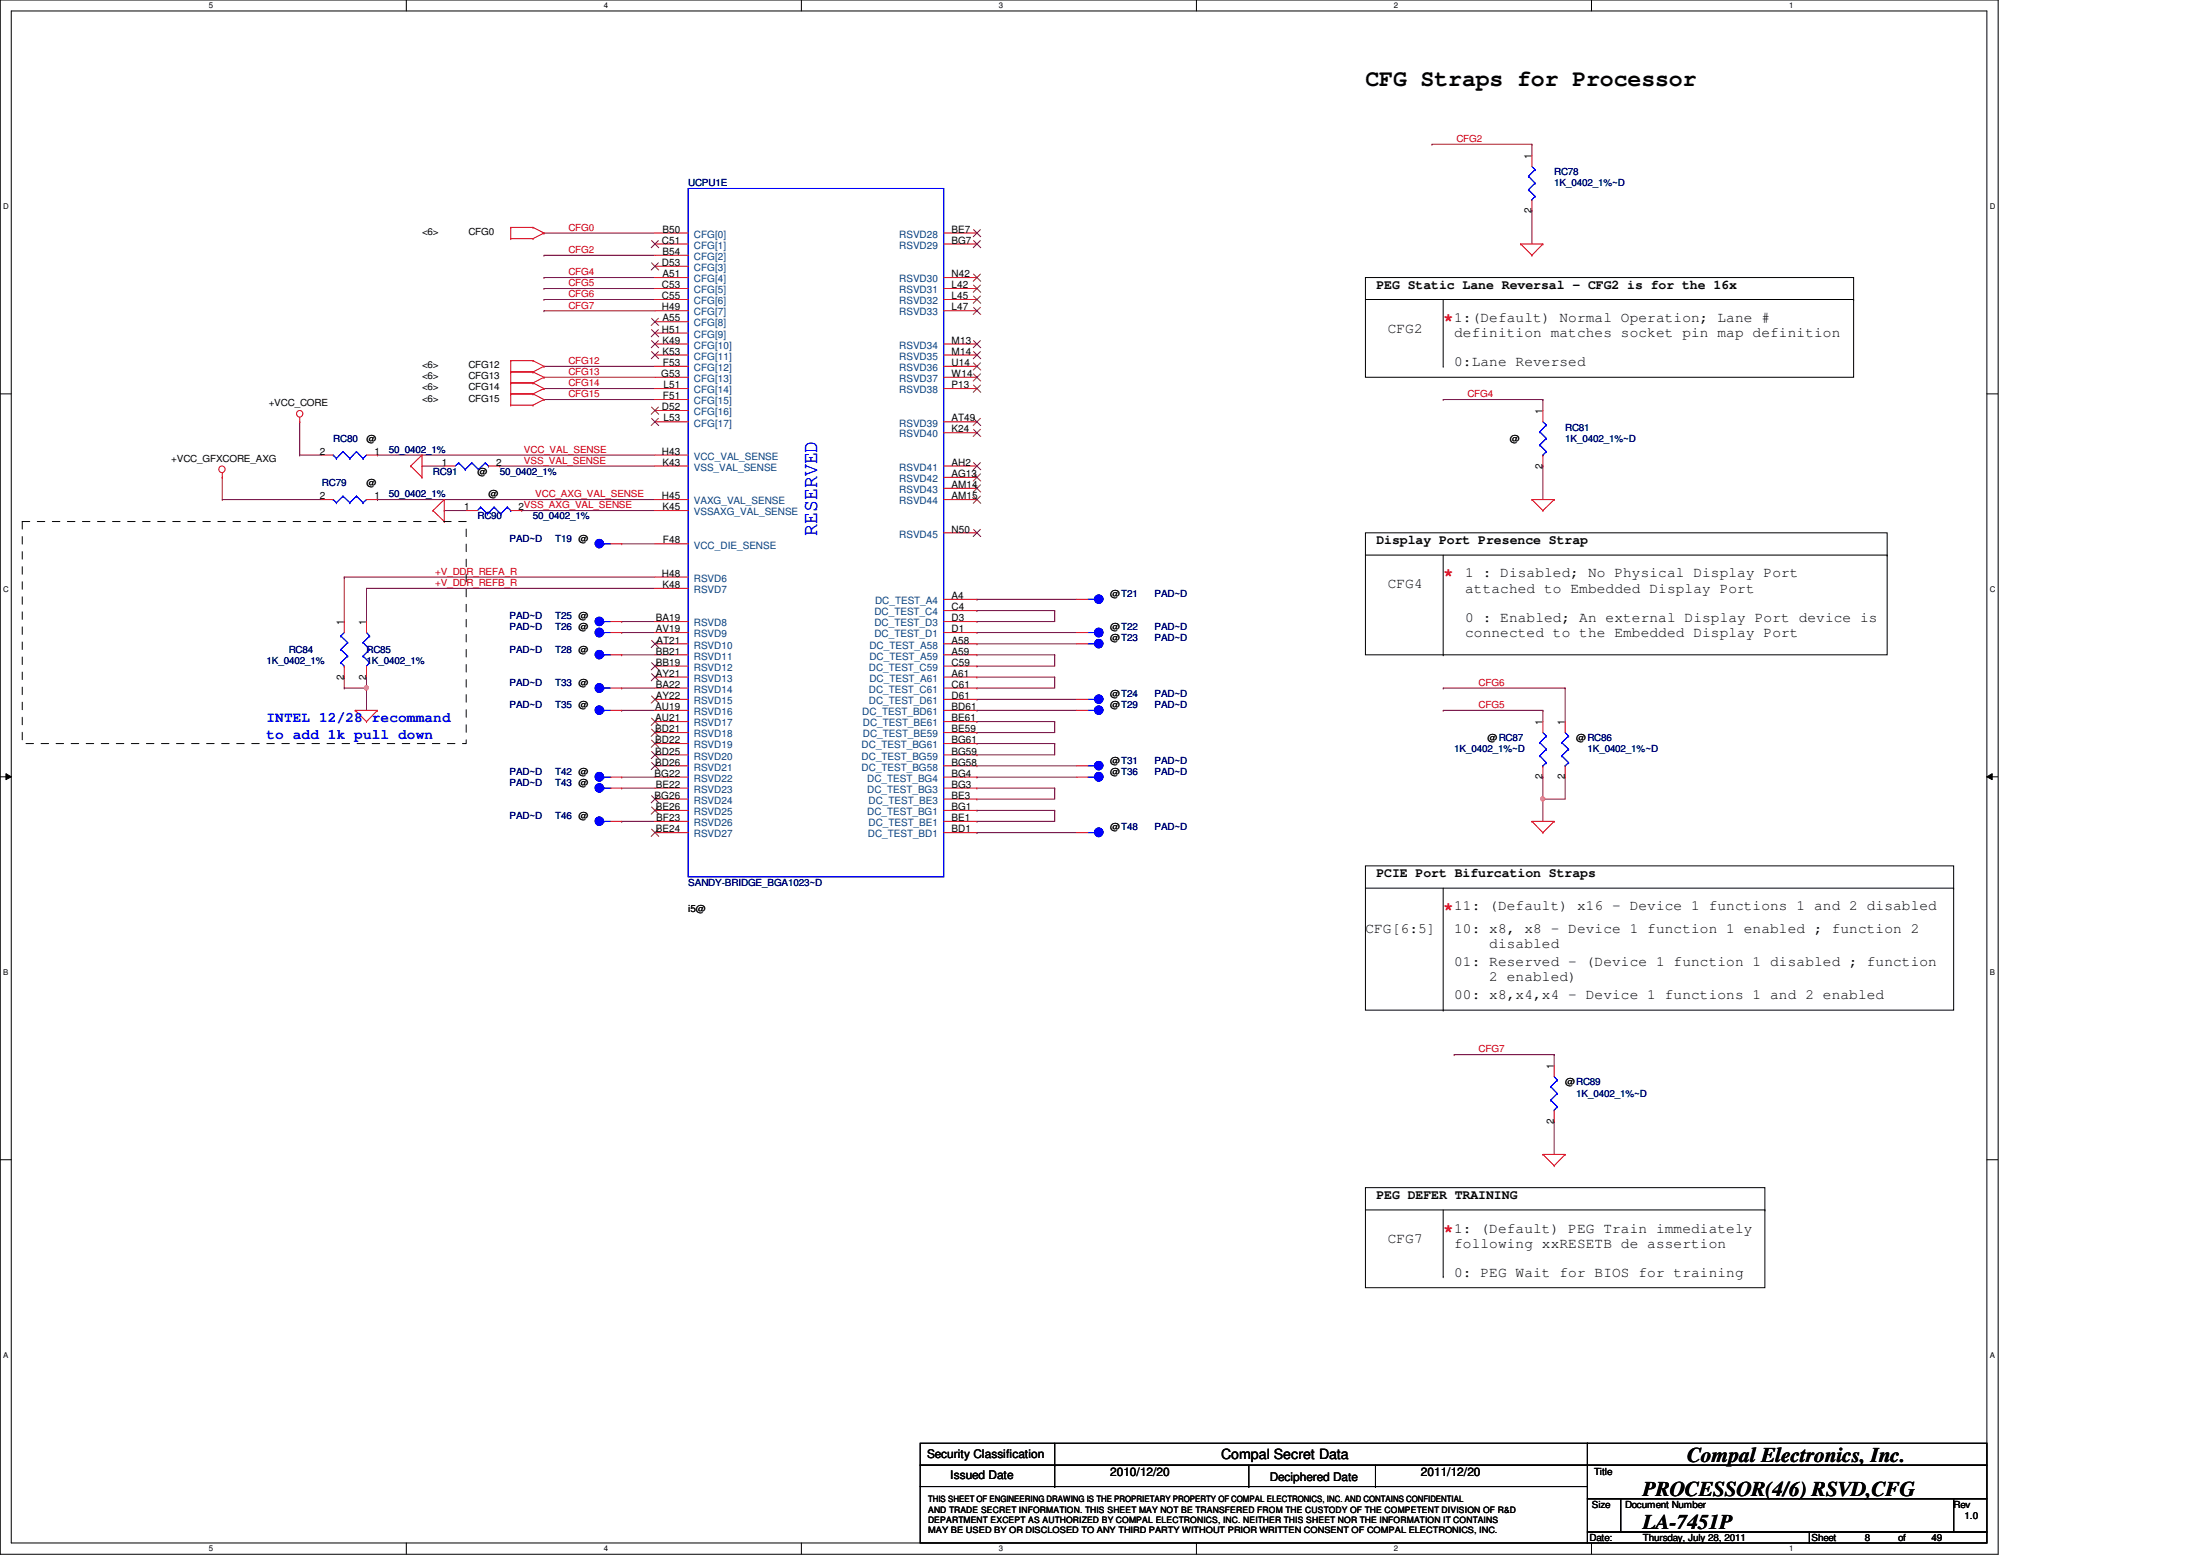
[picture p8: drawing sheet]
<svg xmlns="http://www.w3.org/2000/svg" width="297mm" height="210mm" viewBox="0 0 297 210" stroke-linecap="round" stroke-linejoin="round" font-family="sans-serif">
<path d="M0 0h269.8v209.8h-269.8zM1.5 1.5h266.8v206.8h-266.8z" fill="none" stroke="#000" stroke-width=".14"/>
<g fill="#fff">
<path d="M28.2 .2h.6v1.2h-.6z"/>
<path d="M28.2 208.4h.6v1.2h-.6z"/>
</g>
<path d="M54.9 0v1.5M54.9 208.3v1.5" fill="none" stroke="#000" stroke-width=".14"/>
<g fill="#fff">
<path d="M81.5 .2h.6v1.2h-.6z"/>
<path d="M81.5 208.4h.6v1.2h-.6z"/>
</g>
<path d="M108.2 0v1.5M108.2 208.3v1.5" fill="none" stroke="#000" stroke-width=".14"/>
<g fill="#fff">
<path d="M134.9 .2h.6v1.2h-.6z"/>
<path d="M134.9 208.4h.6v1.2h-.6z"/>
</g>
<path d="M161.5 0v1.5M161.5 208.3v1.5" fill="none" stroke="#000" stroke-width=".14"/>
<g fill="#fff">
<path d="M188.2 .2h.6v1.2h-.6z"/>
<path d="M188.2 208.4h.6v1.2h-.6z"/>
</g>
<path d="M214.9 0v1.5M214.9 208.3v1.5" fill="none" stroke="#000" stroke-width=".14"/>
<g fill="#fff">
<path d="M241.6 .2h.5v1.2h-.5z"/>
<path d="M241.6 208.4h.5v1.2h-.5z"/>
<path d="M.4 27.3h.8v1.2h-.8z"/>
<path d="M268.6 27.3h.8v1.2h-.8z"/>
<path d="M.4 79h.8v1.2h-.8z"/>
<path d="M268.6 79h.8v1.2h-.8z"/>
</g>
<path d="M0 53.2h1.5M268.3 53.2h1.4" fill="none" stroke="#000" stroke-width=".14"/>
<g fill="#fff">
<path d="M.4 130.7h.7v1.2h-.7z"/>
<path d="M268.6 130.7h.8v1.2h-.8z"/>
</g>
<path d="M0 104.9h1.5M.8 104.4l.7 .5-.7 .3zM268.3 104.9l.7-.5v.8zM268.3 104.9h1.4" fill="none" stroke="#000" stroke-width=".14"/>
<path d="M.8 104.4l.7 .5-.7 .3zM268.3 104.9l.7-.5v.8z" fill="#000"/>
<g fill="#fff">
<path d="M.4 182.4h.7v1.2h-.7z"/>
<path d="M268.6 182.4h.8v1.2h-.8z"/>
</g>
<path d="M0 156.5h1.5M268.3 156.5h1.4" fill="none" stroke="#000" stroke-width=".14"/>
<g fill="none" stroke="#800040" stroke-width=".14">
<path d="M194.9 53.9h.1M194.9 53.9h13.4M208.3 53.9h.1M208.3 53.9v1.5M208.3 62.9h.1M208.3 62.9v4.5M46.5 92.9h.1M49.5 91.4h.1M49.5 91.4v1.5h-3M194.9 92.9h.1M194.9 92.9h16.4M211.3 92.9h.1"/>
<path d="M211.3 92.9v4.5M131.9 112.4h.1M131.9 112.4h13.5M208.3 107.9h.1M208.3 107.9v3"/>
</g>
<circle cx="208.3" cy="107.8" r=".29" fill="#f0f"/>
<circle cx="208.3" cy="107.8" r=".29" fill="none" stroke="#f0f" stroke-width=".14"/>
<g fill="none" stroke="#800040" stroke-width=".14">
<path d="M193.3 19.5h.1M193.3 19.5h13.5M206.8 19.5h.1M206.8 19.5v1.5M73.4 34.5h.1M73.4 37.5h.1M73.4 31.5h.1M73.4 38.9h.1M73.4 34.5h15M73.4 37.5h15M73.4 31.5h15M73.4 38.9h15"/>
<path d="M206.8 28.4h.1M206.8 28.4v4.5M40.5 56.9h.1M40.5 56.9v4.5M73.4 53.9h.1M73.4 52.5h.1M73.4 50.9h.1M73.4 49.4h.1M73.4 42h.1M73.4 40.4h.1M73.4 53.9h15M73.4 52.5h15"/>
<path d="M73.4 50.9h15M73.4 49.4h15M73.4 42h15M73.4 40.4h15M30 64.4h.1M30 67.4h.1M30 67.4h13.5M30 64.4v3M40.5 61.4h.1M40.5 61.4h3M46.5 77.9h.1M46.5 77.9v6"/>
<path d="M46.5 77.9h41.9M49.5 79.4h.1M49.5 79.4h38.9M49.5 79.4v4.5M51 61.4h.1M51 67.4h.1M51 61.4h37.4M51 67.4h37.4M57 62.9h.1M57 62.9h3M60 68.9h.1M60 68.9h2.9"/>
<path d="M67.5 62.9h.1M67.5 62.9h20.9M70.4 68.9h.1M70.4 68.9h18M83.9 73.4h.1M83.9 73.4h4.5M46.5 83.9h.1M49.5 92.9h.1M49.5 92.9v3M83.9 85.4h.1M83.9 95.9h.1M83.9 83.9h.1"/>
<path d="M83.9 92.9h.1M83.9 88.4h.1M83.9 95.9h4.5M83.9 85.4h4.5M83.9 83.9h4.5M83.9 92.9h4.5M83.9 88.4h4.5M131.9 97.4h.1M131.9 98.9h.1M131.9 95.9h.1M131.9 85.4h.1M131.9 82.4h.1"/>
<path d="M131.9 83.9h.1M131.9 80.9h.1M131.9 88.4h.1M131.9 89.9h.1M131.9 92.9h.1M131.9 91.4h.1M131.9 86.9h.1M131.9 95.9h13.5M131.9 97.4h10.5M131.9 85.4h13.5M131.9 88.4h10.5M131.9 82.4h10.5"/>
<path d="M131.9 80.9h13.5M131.9 91.4h10.5M131.9 86.9h13.5M142.4 97.4h.1M142.4 82.4h.1M142.4 88.4h.1M142.4 91.4h.1M142.4 82.4v1.5h-10.5M142.4 88.4v1.5h-10.5M142.4 91.4v1.5h-10.5M142.4 97.4v1.5h-10.5M194.9 95.9h.1"/>
<path d="M194.9 95.9h13.4M208.3 95.9h.1M208.3 95.9v1.5M83.9 106.4h.1M83.9 104.9h.1M83.9 110.9h.1M83.9 106.4h4.5M83.9 104.9h4.5M83.9 110.9h4.5M131.9 103.4h.1M131.9 100.4h.1M131.9 101.9h.1"/>
<path d="M131.9 103.4h13.5M131.9 100.4h10.5M142.4 100.4h.1M142.4 100.4v1.5h-10.5M208.3 107.9h.1M208.3 104.9h.1M208.3 104.9v3M211.3 104.9h.1M211.3 104.9v3h-3M196.3 142.4h.1M196.3 142.4h13.5M209.8 142.4h.1"/>
<path d="M209.8 151.3h.1M209.8 142.4v1.4M209.8 151.3v4.5"/>
</g>
<circle cx="49.5" cy="92.9" r=".29" fill="#f0f"/>
<circle cx="49.5" cy="92.9" r=".29" fill="none" stroke="#f0f" stroke-width=".14"/>
<g fill="none" stroke="#800040" stroke-width=".14">
<path d="M46.5 91.4h.1M46.5 91.4v1.5M131.9 94.4h.1M131.9 94.4h13.5M131.9 104.9h.1M131.9 107.9h.1M131.9 106.4h.1M131.9 110.9h.1M131.9 109.4h.1M131.9 104.9h13.5M131.9 106.4h10.5M131.9 109.4h10.5"/>
<path d="M142.4 106.4h.1M142.4 109.4h.1M142.4 106.4v1.5h-10.5M142.4 109.4v1.5h-10.5"/>
</g>
<g fill="none" stroke="#f00" stroke-width=".14">
<path d="M69 32.2h.1M69 30.7h.1M69 30.7h3M69 32.2h3M69 30.7v1.5M72 30.7h.1M72 32.2h.1M72 30.7l1.4 .8M73.4 31.5h.1M73.4 31.5l-1.4 .7M205.3 32.9h.1M205.3 32.9h3"/>
<path d="M205.3 32.9l1.5 1.6M206.8 34.5h.1M208.3 32.9h.1M208.3 32.9l-1.5 1.6M40.5 56.9h.1M40.5 56.3v.6M69 51.7h.1M69 50.2h.1M69 48.7h.1M69 54.7h.1M69 53.2h.1M69 48.7v6"/>
<path d="M69 50.2h3M69 51.7h3M69 48.7h3M69 53.2h3M69 54.7h3M72 50.2h.1M72 51.7h.1M72 48.7h.1M72 53.2h.1M72 54.7h.1M72 50.2l1.4 .7M72 48.7l1.4 .7"/>
<path d="M72 53.2l1.4 .7M72 51.7l1.4 .8M73.4 50.9h.1M73.4 49.4h.1M73.4 53.9h.1M73.4 52.5h.1M73.4 50.9l-1.4 .8M73.4 49.4l-1.4 .8M73.4 53.9l-1.4 .8M73.4 52.5l-1.4 .7M30 64.4h.1M30 63.8v.6"/>
<path d="M55.5 62.9h.1M55.5 62.9l1.5 1.5M57 64.4h.1M57 61.4h.1M57 61.4v3M57 61.4l-1.5 1.5M58.5 68.9h.1M58.5 68.9l1.5 1.5M60 70.4h.1M60 67.4h.1M60 67.4v3M60 67.4l-1.5 1.5"/>
<path d="M206.8 67.4h.1M206.8 67.4h3M206.8 67.4l1.5 1.5M208.3 68.9h.1M209.8 67.4h.1M209.8 67.4l-1.5 1.5M48 95.9h.1M48 95.9h3M48 95.9l1.5 1.5M49.5 97.4h.1M51 95.9h.1M51 95.9l-1.5 1.5"/>
<path d="M206.8 110.9h.1M206.8 110.9h3M206.8 110.9l1.5 1.5M208.3 112.4h.1M209.8 110.9h.1M209.8 110.9l-1.5 1.5M208.3 155.8h.1M208.3 155.8h3M208.3 155.8l1.5 1.6M209.8 157.4h.1M211.3 155.8h.1M211.3 155.8l-1.5 1.6"/>
<circle cx="40.5" cy="55.9" r=".44"/>
<circle cx="30" cy="63.3" r=".44"/>
</g>
<g fill="none" stroke="#000" stroke-width=".14">
<path d="M184.4 37.5h65.9v13.4h-65.9zM184.4 40.4h65.9M194.9 49.4h.1M194.9 40.4v9M250.3 40.4h.1M184.4 71.9h70.4v16.5h-70.4zM184.4 74.9h70.4M194.9 74.9v13.5M254.8 74.9h.1M194.9 88.4h.1M184.4 116.9h79.4v19.5h-79.4zM184.4 119.9h79.4"/>
<path d="M194.9 119.9v16.5M263.8 119.9h.1M194.9 136.4h.1M184.4 160.3h53.9v13.5h-53.9zM184.4 163.3h53.9M194.9 172.3h.1M194.9 163.3v9M238.3 163.3h.1M124.2 194.8h90.1v3h-90.1zM124.2 197.8h90.1v2.9h-90.1zM142.4 197.8h.1M142.4 194.8v5.9"/>
<path d="M168.6 197.8v2.9M185.7 197.8v2.9M214.3 194.8h54v3h-54zM214.3 197.8h54v4.5h-54zM124.2 200.7h90.1v7.6h-90.1zM142.4 200.7h.1M168.6 200.7h.1M185.7 200.7h.1M214.3 202.3h4.5v4.5h-4.5zM214.3 206.8h30v1.5h-30zM218.8 202.3h45v4.5h-45zM244.3 206.8h24v1.5h-24z"/>
<path d="M263.8 202.3h4.5v4.5h-4.5z"/>
</g>
<path d="M3 70.4h59.9v30h-59.9z" fill="none" stroke="#000" stroke-width=".14" stroke-dasharray="1 1 1 1 1 1 1 1"/>
<circle cx="148.3" cy="112.3" r=".59" fill="#00f"/>
<g fill="none" stroke="#00f" stroke-width=".14">
<path d="M146.9 112.4h.9M147.8 112.4h.1"/>
<circle cx="148.3" cy="112.3" r=".59"/>
</g>
<circle cx="148.3" cy="112.3" r=".59" fill="#00f"/>
<g fill="none" stroke="#00f" stroke-width=".14">
<path d="M45 67.4h.1M45 67.4l.4 .5M45.4 67.9h.1M46.3 67h.1M46.3 67l.9 .9M46.3 67l-.9 .9M47.2 67.9h.1M48.1 67h.1M48.1 67l.9 .9M48.1 67l-.9 .9M49 67.9h.1M49.5 67.4l-.5 .5"/>
<path d="M211.3 98.9l.5 .5M211.8 99.4h.1M211.8 99.4l-.9 .8M146.9 112.4h.9M147.8 112.4h.1M210.9 100.2h.1M210.9 102h.1M210.9 100.2l.9 .9M210.9 102l.9 1M211.3 103.4h.1M211.8 101.1h.1M211.8 103h.1"/>
<path d="M211.8 101.1l-.9 .9M211.8 103l-.5 .4"/>
<circle cx="148.3" cy="112.3" r=".59"/>
</g>
<path d="M43.5 67.4h1.5M49.5 67.4h1.5M211.3 97.4v1.5M145.4 112.4h1.5M211.3 103.4v1.5" fill="none" stroke="#f00" stroke-width=".14"/>
<circle cx="80.9" cy="104.9" r=".59" fill="#00f"/>
<g fill="none" stroke="#00f" stroke-width=".14">
<path d="M81.5 104.9h.1M81.5 104.9h1"/>
<circle cx="80.9" cy="104.9" r=".59"/>
</g>
<circle cx="80.9" cy="104.9" r=".59" fill="#00f"/>
<g fill="none" stroke="#00f" stroke-width=".14">
<path d="M81.5 104.9h.1M81.5 104.9h1"/>
<circle cx="80.9" cy="104.9" r=".59"/>
</g>
<path d="M82.5 104.9h1.4" fill="none" stroke="#f00" stroke-width=".14"/>
<circle cx="148.3" cy="104.9" r=".59" fill="#00f"/>
<g fill="none" stroke="#00f" stroke-width=".14">
<path d="M146.9 104.9h.9M147.8 104.9h.1"/>
<circle cx="148.3" cy="104.9" r=".59"/>
</g>
<circle cx="148.3" cy="104.9" r=".59" fill="#00f"/>
<g fill="none" stroke="#00f" stroke-width=".14">
<path d="M146.9 104.9h.9M147.8 104.9h.1"/>
<circle cx="148.3" cy="104.9" r=".59"/>
</g>
<path d="M145.4 104.9h1.5" fill="none" stroke="#f00" stroke-width=".14"/>
<circle cx="80.9" cy="83.9" r=".57" fill="#00f"/>
<g fill="none" stroke="#00f" stroke-width=".14">
<path d="M81.5 83.9h.1M81.5 83.9h1"/>
<circle cx="80.9" cy="83.9" r=".57"/>
</g>
<circle cx="80.9" cy="83.9" r=".57" fill="#00f"/>
<g fill="none" stroke="#00f" stroke-width=".14">
<path d="M61.9 62.5h.1M61.9 62.5l-.4 .4M61.9 62.5l.9 .9M62.8 63.4h.1M63.7 62.5h.1M63.7 62.5l-.9 .9M63.7 62.5l.9 .9M64.6 63.4h.1M65.5 62.5h.1M65.5 62.5l-.9 .9M65.5 62.5l.5 .4M66 62.9h.1"/>
<path d="M81.5 83.9h.1M81.5 83.9h1"/>
<circle cx="80.9" cy="83.9" r=".57"/>
</g>
<path d="M60 62.9h1.5M66 62.9h1.5M82.5 83.9h1.4" fill="none" stroke="#f00" stroke-width=".14"/>
<circle cx="80.9" cy="85.4" r=".59" fill="#00f"/>
<g fill="none" stroke="#00f" stroke-width=".14">
<path d="M81.5 85.4h.1M81.5 85.4h1"/>
<circle cx="80.9" cy="85.4" r=".59"/>
</g>
<circle cx="80.9" cy="85.4" r=".59" fill="#00f"/>
<g fill="none" stroke="#00f" stroke-width=".14">
<path d="M81.5 85.4h.1M81.5 85.4h1"/>
<circle cx="80.9" cy="85.4" r=".59"/>
</g>
<path d="M82.5 85.4h1.4" fill="none" stroke="#f00" stroke-width=".14"/>
<circle cx="148.4" cy="94.4" r=".57" fill="#00f"/>
<g fill="none" stroke="#00f" stroke-width=".14">
<path d="M146.9 94.4h.9M147.8 94.4h.1"/>
<circle cx="148.4" cy="94.4" r=".57"/>
</g>
<circle cx="148.4" cy="94.4" r=".57" fill="#00f"/>
<g fill="none" stroke="#00f" stroke-width=".14">
<path d="M45 61.4h.1M45 61.4l.4 .5M45.4 61.9h.1M46.3 61h.1M46.3 61l.9 .9M46.3 61l-.9 .9M47.2 61.9h.1M48.1 61h.1M48.1 61l.9 .9M48.1 61l-.9 .9M49 61.9h.1M49.5 61.4l-.5 .5"/>
<path d="M146.9 94.4h.9M147.8 94.4h.1"/>
<circle cx="148.4" cy="94.4" r=".57"/>
</g>
<path d="M43.5 61.4h1.5M49.5 61.4h1.5M145.4 94.4h1.5" fill="none" stroke="#f00" stroke-width=".14"/>
<circle cx="148.4" cy="103.4" r=".57" fill="#00f"/>
<g fill="none" stroke="#00f" stroke-width=".14">
<path d="M146.9 103.4h.9M147.8 103.4h.1"/>
<circle cx="148.4" cy="103.4" r=".57"/>
</g>
<circle cx="148.4" cy="103.4" r=".57" fill="#00f"/>
<g fill="none" stroke="#00f" stroke-width=".14">
<path d="M64.9 68.5h.1M64.9 68.5l-.4 .4M64.9 68.5l.9 .9M65.8 69.4h.1M66.7 68.5h.1M66.7 68.5l-.9 .9M66.7 68.5l.9 .9M67.6 69.4h.1M68.5 68.5h.1M68.5 68.5l-.9 .9M68.5 68.5l.5 .4M69 68.9h.1"/>
<path d="M146.9 103.4h.9M147.8 103.4h.1M209.4 146.7h.1M209.4 148.5h.1M209.4 146.7l.9 .9M209.4 148.5l.9 .9M209.8 149.9h.1M209.8 145.3l.5 .5M210.3 145.8h.1M210.3 147.6h.1M210.3 149.4h.1M210.3 145.8l-.9 .9"/>
<path d="M210.3 147.6l-.9 .9M210.3 149.4l-.5 .5"/>
<circle cx="148.4" cy="103.4" r=".57"/>
</g>
<path d="M62.9 68.9h1.6M69 68.9h1.4M145.4 103.4h1.5M209.8 143.8v1.5M209.8 149.9v1.4" fill="none" stroke="#f00" stroke-width=".14"/>
<circle cx="148.4" cy="95.9" r=".57" fill="#00f"/>
<g fill="none" stroke="#00f" stroke-width=".14">
<path d="M146.9 95.9h.9M147.8 95.9h.1"/>
<circle cx="148.4" cy="95.9" r=".57"/>
</g>
<circle cx="148.4" cy="95.9" r=".57" fill="#00f"/>
<g fill="none" stroke="#00f" stroke-width=".14">
<path d="M207.9 58.3h.1M207.9 58.3l.9 .9M208.3 56.9l.5 .5M208.8 57.4h.1M208.8 59.2h.1M208.8 57.4l-.9 .9M208.8 59.2l-.9 .9M207.9 60.1h.1M207.9 60.1l.9 .9M208.3 61.4h.1M208.8 61h.1M208.8 61l-.5 .4"/>
<path d="M146.9 95.9h.9M147.8 95.9h.1"/>
<circle cx="148.4" cy="95.9" r=".57"/>
</g>
<path d="M208.3 55.4v1.5M208.3 61.4v1.5M145.4 95.9h1.5" fill="none" stroke="#f00" stroke-width=".14"/>
<circle cx="80.9" cy="92.9" r=".59" fill="#00f"/>
<g fill="none" stroke="#00f" stroke-width=".14">
<path d="M81.5 92.9h.1M81.5 92.9h1"/>
<circle cx="80.9" cy="92.9" r=".59"/>
</g>
<circle cx="80.9" cy="92.9" r=".59" fill="#00f"/>
<g fill="none" stroke="#00f" stroke-width=".14">
<path d="M81.5 92.9h.1M81.5 92.9h1"/>
<circle cx="80.9" cy="92.9" r=".59"/>
</g>
<path d="M82.5 92.9h1.4" fill="none" stroke="#f00" stroke-width=".14"/>
<circle cx="148.3" cy="85.4" r=".59" fill="#00f"/>
<g fill="none" stroke="#00f" stroke-width=".14">
<path d="M146.9 85.4h.9M147.8 85.4h.1"/>
<circle cx="148.3" cy="85.4" r=".59"/>
</g>
<circle cx="148.3" cy="85.4" r=".59" fill="#00f"/>
<g fill="none" stroke="#00f" stroke-width=".14">
<path d="M49 86.7h.1M49 88.6h.1M49 86.7l.9 1M49 88.6l.9 .9M49.5 89.9h.1M49.5 85.4l.4 .5M49.9 85.9h.1M49.9 87.7h.1M49.9 89.5h.1M49.9 85.9l-.9 .8M49.9 87.7l-.9 .9M49.9 89.5l-.4 .4"/>
<path d="M146.9 85.4h.9M147.8 85.4h.1"/>
<circle cx="148.3" cy="85.4" r=".59"/>
</g>
<path d="M49.5 83.9v1.5M49.5 89.9v1.5M145.4 85.4h1.5" fill="none" stroke="#f00" stroke-width=".14"/>
<circle cx="80.9" cy="73.4" r=".57" fill="#00f"/>
<g fill="none" stroke="#00f" stroke-width=".14">
<path d="M81.5 73.4h.1M81.5 73.4h1"/>
<circle cx="80.9" cy="73.4" r=".57"/>
</g>
<circle cx="80.9" cy="73.4" r=".57" fill="#00f"/>
<g fill="none" stroke="#00f" stroke-width=".14">
<path d="M81.5 73.4h.1M81.5 73.4h1"/>
<circle cx="80.9" cy="73.4" r=".57"/>
</g>
<path d="M82.5 73.4h1.4" fill="none" stroke="#f00" stroke-width=".14"/>
<circle cx="80.9" cy="110.8" r=".57" fill="#00f"/>
<g fill="none" stroke="#00f" stroke-width=".14">
<path d="M81.5 110.9h.1M81.5 110.9h1"/>
<circle cx="80.9" cy="110.8" r=".57"/>
</g>
<circle cx="80.9" cy="110.8" r=".57" fill="#00f"/>
<g fill="none" stroke="#00f" stroke-width=".14">
<path d="M81.5 110.9h.1M81.5 110.9h1"/>
<circle cx="80.9" cy="110.8" r=".57"/>
</g>
<path d="M82.5 110.9h1.4" fill="none" stroke="#f00" stroke-width=".14"/>
<circle cx="148.4" cy="86.9" r=".57" fill="#00f"/>
<g fill="none" stroke="#00f" stroke-width=".14">
<path d="M146.9 86.9h.9M147.8 86.9h.1"/>
<circle cx="148.4" cy="86.9" r=".57"/>
</g>
<circle cx="148.4" cy="86.9" r=".57" fill="#00f"/>
<g fill="none" stroke="#00f" stroke-width=".14">
<path d="M92.9 25.4h34.5v93h-34.5zM146.9 86.9h.9M147.8 86.9h.1M208.3 98.9l.5 .5M208.8 99.4h.1M208.8 99.4l-.9 .8M207.9 100.2h.1M207.9 102h.1M207.9 100.2l.9 .9M207.9 102l.9 1M208.3 103.4h.1M208.8 101.1h.1"/>
<path d="M208.8 103h.1M208.8 101.1l-.9 .9M208.8 103l-.5 .4"/>
<circle cx="148.4" cy="86.9" r=".57"/>
</g>
<g fill="none" stroke="#f00" stroke-width=".14">
<path d="M88.4 31.5h4.5M88.4 32.9h4.5M88.4 34.5h4.5M88.4 35.9h4.5M88.4 37.5h4.5M88.4 38.9h4.5M127.4 31.5h4.5M127.4 32.9h4.5M127.4 37.5h4.5M127.4 38.9h4.5M88.4 40.4h4.5M88.4 42h4.5"/>
<path d="M88.4 43.4h4.5M88.4 45h4.5M88.4 46.4h4.5M88.4 47.9h4.5M88.4 49.4h4.5M88.4 50.9h4.5M88.4 52.5h4.5M88.4 53.9h4.5M88.4 55.4h4.5M88.4 56.9h4.5M127.4 40.4h4.5M127.4 42h4.5"/>
<path d="M127.4 46.4h4.5M127.4 47.9h4.5M127.4 49.4h4.5M127.4 50.9h4.5M127.4 52.5h4.5M127.4 56.9h4.5M127.4 58.4h4.5M88.4 61.4h4.5M88.4 62.9h4.5M88.4 67.4h4.5M88.4 68.9h4.5M88.4 73.4h4.5"/>
<path d="M88.4 77.9h4.5M88.4 79.4h4.5M127.4 62.9h4.5M127.4 67.4h4.5M127.4 64.4h4.5M127.4 65.9h4.5M127.4 71.9h4.5M88.4 86.9h4.5M88.4 88.4h4.5M88.4 91.4h4.5M88.4 95.9h4.5M88.4 98.9h4.5"/>
<path d="M88.4 97.4h4.5M88.4 89.9h4.5M88.4 92.9h4.5M88.4 85.4h4.5M88.4 83.9h4.5M88.4 94.4h4.5M127.4 86.9h4.5M127.4 80.9h4.5M127.4 88.4h4.5M127.4 91.4h4.5M127.4 95.9h4.5M127.4 98.9h4.5"/>
<path d="M127.4 97.4h4.5M127.4 82.4h4.5M127.4 89.9h4.5M127.4 92.9h4.5M127.4 85.4h4.5M127.4 83.9h4.5M127.4 94.4h4.5M145.4 86.9h1.5M208.3 97.4v1.5M88.4 112.4h4.5M88.4 110.9h4.5M88.4 107.9h4.5"/>
<path d="M88.4 109.4h4.5M88.4 106.4h4.5M88.4 104.9h4.5M88.4 103.4h4.5M88.4 101.9h4.5M88.4 100.4h4.5M127.4 112.4h4.5M127.4 110.9h4.5M127.4 107.9h4.5M127.4 109.4h4.5M127.4 106.4h4.5M127.4 104.9h4.5"/>
<path d="M127.4 103.4h4.5M127.4 101.9h4.5M127.4 100.4h4.5M208.3 103.4v1.5"/>
</g>
<g fill="none" stroke="#804000" stroke-width=".14">
<path d="M88 32.5l.9 .9M88 35.5l.9 .9M88.9 32.5l-1 .9M88.9 35.5l-1 .9M131.4 37l1 1M131.4 38.5l1 1M131.4 40l1 .9M131.4 31l1 1M131.4 32.5l1 .9M132.4 37l-1 1M132.4 38.5l-1 1M132.4 40l-1 .9"/>
<path d="M132.4 31l-1 1M132.4 32.5l-1 .9M88 43l.9 .9M88 44.5l.9 1M88 46l.9 .9M88 47.5l.9 .9M88 54.9l.9 1M88 56.5l.9 .9M88.9 43l-1 .9M88.9 44.5l-1 1M88.9 46l-1 .9M88.9 47.5l-1 .9"/>
<path d="M88.9 54.9l-1 1M88.9 56.5l-1 .9M131.4 41.5l1 1M131.4 46l1 .9M131.4 47.5l1 .9M131.4 49l1 1M131.4 50.5l1 .9M131.4 52l1 1M131.4 56.5l1 .9M131.4 58l1 .9M132.4 46l-1 .9M132.4 47.5l-1 .9"/>
<path d="M132.4 50.5l-1 .9M132.4 58l-1 .9M132.4 41.5l-1 1M132.4 49l-1 1M132.4 52l-1 1M132.4 56.5l-1 .9M131.4 62.4l1 1M131.4 64l1 .9M131.4 65.4l1 1M131.4 67l1 .9M131.4 71.5l1 .9M132.4 62.4l-1 1"/>
<path d="M132.4 64l-1 .9M132.4 65.4l-1 1M132.4 67l-1 .9M132.4 71.5l-1 .9M88 86.4l.9 1M88 89.5l.9 .9M88 90.9l.9 1M88 93.9l.9 1M88 96.9l.9 1M88 98.4l.9 1M88 99.9l.9 1M88.9 86.4l-1 1"/>
<path d="M88.9 89.5l-1 .9M88.9 90.9l-1 1M88.9 93.9l-1 1M88.9 96.9l-1 1M88.9 98.4l-1 1M88.9 99.9l-1 1M88 101.4l.9 1M88 102.9l.9 1M88 107.4l.9 1M88 108.9l.9 1M88 111.9l.9 1M88.9 108.9l-1 1"/>
<path d="M88.9 101.4l-1 1M88.9 102.9l-1 1M88.9 107.4l-1 1M88.9 111.9l-1 1"/>
</g>
<circle cx="80.9" cy="88.4" r=".57" fill="#00f"/>
<g fill="none" stroke="#00f" stroke-width=".14">
<path d="M81.5 88.4h.1M81.5 88.4h1"/>
<circle cx="80.9" cy="88.4" r=".57"/>
</g>
<circle cx="80.9" cy="88.4" r=".57" fill="#00f"/>
<g fill="none" stroke="#00f" stroke-width=".14">
<path d="M206.4 23.8h.1M206.4 25.6h.1M206.4 23.8l.9 .9M206.4 25.6l.9 .9M206.8 27h.1M206.8 22.5l.5 .4M207.3 22.9h.1M207.3 24.7h.1M207.3 26.5h.1M207.3 22.9l-.9 .9M207.3 24.7l-.9 .9M207.3 26.5l-.5 .5"/>
<path d="M46 85.9h.1M46 87.7h.1M46 89.5h.1M46 85.9l.9 .8M46 87.7l.9 .9M46 89.5l.5 .4M46.5 89.9h.1M46.5 85.4l-.5 .5M46.9 86.7h.1M46.9 88.6h.1M46.9 86.7l-.9 1M46.9 88.6l-.9 .9"/>
<path d="M81.5 88.4h.1M81.5 88.4h1"/>
<circle cx="80.9" cy="88.4" r=".57"/>
</g>
<path d="M206.8 21v1.5M206.8 27v1.4M46.5 83.9v1.5M46.5 89.9v1.5M82.5 88.4h1.4" fill="none" stroke="#f00" stroke-width=".14"/>
<circle cx="80.9" cy="95.9" r=".57" fill="#00f"/>
<g fill="none" stroke="#00f" stroke-width=".14">
<path d="M81.5 95.9h.1M81.5 95.9h1"/>
<circle cx="80.9" cy="95.9" r=".57"/>
</g>
<circle cx="80.9" cy="95.9" r=".57" fill="#00f"/>
<g fill="none" stroke="#00f" stroke-width=".14">
<path d="M81.5 95.9h.1M81.5 95.9h1"/>
<circle cx="80.9" cy="95.9" r=".57"/>
</g>
<path d="M82.5 95.9h1.4" fill="none" stroke="#f00" stroke-width=".14"/>
<circle cx="148.4" cy="80.9" r=".57" fill="#00f"/>
<g fill="none" stroke="#00f" stroke-width=".14">
<path d="M146.9 80.9h.9M147.8 80.9h.1"/>
<circle cx="148.4" cy="80.9" r=".57"/>
</g>
<circle cx="148.4" cy="80.9" r=".57" fill="#00f"/>
<g fill="none" stroke="#00f" stroke-width=".14">
<path d="M146.9 80.9h.9M147.8 80.9h.1"/>
<circle cx="148.4" cy="80.9" r=".57"/>
</g>
<path d="M145.4 80.9h1.5" fill="none" stroke="#f00" stroke-width=".14"/>
<circle cx="80.9" cy="106.4" r=".57" fill="#00f"/>
<g fill="none" stroke="#00f" stroke-width=".14">
<path d="M81.5 106.4h.1M81.5 106.4h1"/>
<circle cx="80.9" cy="106.4" r=".57"/>
</g>
<circle cx="80.9" cy="106.4" r=".57" fill="#00f"/>
<g fill="none" stroke="#00f" stroke-width=".14">
<path d="M81.5 106.4h.1M81.5 106.4h1"/>
<circle cx="80.9" cy="106.4" r=".57"/>
</g>
<path d="M82.5 106.4h1.4" fill="none" stroke="#f00" stroke-width=".14"/>
<circle cx="208.3" cy="107.8" r=".29" fill="#f0f"/>
<circle cx="208.3" cy="107.8" r=".29" fill="none" stroke="#f0f" stroke-width=".14"/>
<circle cx="49.5" cy="92.9" r=".29" fill="#f0f"/>
<circle cx="49.5" cy="92.9" r=".29" fill="none" stroke="#f0f" stroke-width=".14"/>
<text font-size="3.1" x="184.4" y="11.6">CFG Straps for Processor</text>
<text font-size="2.8" fill="#00f" x="110.3" y="72.3" transform="rotate(-90 110.3 72.3)">RESERVED</text>
<g font-size="2.8">
<text x="227.8" y="197.4">Compal Electronics, Inc.</text>
<text x="221.8" y="201.9">PROCESSOR(4/6) RSVD,CFG</text>
<text x="221.8" y="206.4">LA-7451P</text>
</g>
<g font-size="2.4" fill="#f00">
<text x="194.9" y="43.9">*</text>
<text x="194.9" y="78.4">*</text>
<text x="194.9" y="123.3">*</text>
<text x="194.9" y="166.8">*</text>
</g>
<g font-size="1.9">
<text x="187.4" y="45">CFG2</text>
<text x="196.3" y="43.5">1:(Default) Normal Operation; Lane #</text>
<text x="196.3" y="45.6">definition matches socket pin map definition</text>
<text x="196.3" y="49.4">0:Lane Reversed</text>
<text x="197.8" y="77.9">1 : Disabled; No Physical Display Port</text>
<text x="187.4" y="79.4">CFG4</text>
<text x="197.8" y="83.9">0 : Enabled; An external Display Port device is</text>
<text x="197.8" y="80">attached to Embedded Display Port</text>
<text x="197.8" y="86">connected to the Embedded Display Port</text>
<text x="184.4" y="125.9">CFG[6:5]</text>
<text x="196.3" y="122.9">11: (Default) x16 - Device 1 functions 1 and 2 disabled</text>
<text x="196.3" y="125.9">10: x8, x8 - Device 1 function 1 enabled ; function 2</text>
<text x="196.3" y="130.4">01: Reserved - (Device 1 function 1 disabled ; function</text>
<text x="201.1" y="128">disabled</text>
<text x="196.3" y="134.9">00: x8,x4,x4 - Device 1 functions 1 and 2 enabled</text>
<text x="201.1" y="132.5">2 enabled)</text>
<text x="187.4" y="167.9">CFG7</text>
<text x="196.3" y="166.4">1: (Default) PEG Train immediately</text>
<text x="196.3" y="172.3">0: PEG Wait for BIOS for training</text>
<text x="196.3" y="168.4">following xxRESETB de assertion</text>
<text x="164.9" y="196.9">Compal Secret Data</text>
</g>
<g font-size="1.9" fill="#00f">
<text x="36" y="97.5">INTEL 12/28 recommand</text>
<text x="36" y="99.7">to add 1k pull down</text>
</g>
<g font-size="1.8">
<text x="185.8" y="39">PEG Static Lane Reversal - CFG2 is for the 16x</text>
<text x="185.8" y="73.4">Display Port Presence Strap</text>
<text x="185.8" y="118.4">PCIE Port Bifurcation Straps</text>
<text x="185.8" y="161.8">PEG DEFER TRAINING</text>
</g>
<g font-size="1.6">
<text x="125.2" y="196.9">Security Classification</text>
<text x="128.3" y="199.7">Issued Date</text>
<text x="149.9" y="199.2">2010/12/20</text>
<text x="171.4" y="199.9">Deciphered Date</text>
<text x="191.9" y="199.2">2011/12/20</text>
</g>
<g font-size="1.4">
<text x="206.8" y="21.4" transform="rotate(-90 206.8 21.4)">1</text>
<text x="206.8" y="28.8" transform="rotate(-90 206.8 28.8)">2</text>
<text x="89.4" y="32.9">C51</text>
<text x="89.4" y="35.9">D53</text>
<text x="89.4" y="31.4">B50</text>
<text x="89.4" y="34.4">B54</text>
<text x="128.5" y="31.4">BE7</text>
<text x="128.5" y="32.9">BG7</text>
<text x="89.4" y="38.9">C53</text>
<text x="89.4" y="40.4">C55</text>
<text x="89.4" y="41.9">H49</text>
<text x="89.4" y="37.4">A51</text>
<text x="128.5" y="37.4">N42</text>
<text x="128.5" y="38.9">L42</text>
<text x="128.5" y="40.4">L45</text>
<text x="128.5" y="41.9">L47</text>
<text x="89.4" y="44.9">H51</text>
<text x="89.4" y="43.4">A55</text>
<text x="89.4" y="46.4">K49</text>
<text x="89.4" y="47.9">K53</text>
<text x="128.5" y="46.4">M13</text>
<text x="128.5" y="47.9">M14</text>
<text x="89.3" y="50.9">G53</text>
<text x="89.5" y="49.4">F53</text>
<text x="89.5" y="53.9">F51</text>
<text x="89.6" y="52.4">L51</text>
<text x="128.5" y="49.4">U14</text>
<text x="128.5" y="50.9">W14</text>
<text x="128.5" y="52.4">P13</text>
<text x="89.4" y="55.4">D52</text>
<text x="89.6" y="56.9">L53</text>
<text x="128.5" y="56.9">AT49</text>
<text x="128.5" y="58.4">K24</text>
<text x="208.3" y="55.9" transform="rotate(-90 208.3 55.9)">1</text>
<text x="43.2" y="61.4">2</text>
<text x="50.5" y="61.4">1</text>
<text x="59.6" y="62.9">1</text>
<text x="67" y="62.9">2</text>
<text x="89.4" y="61.4">H43</text>
<text x="89.4" y="62.9">K43</text>
<text x="128.5" y="62.9">AH2</text>
<text x="128.5" y="64.4">AG13</text>
<text x="128.5" y="65.9">AM14</text>
<text x="208.3" y="63.2" transform="rotate(-90 208.3 63.2)">2</text>
<text x="43.2" y="67.4">2</text>
<text x="50.5" y="67.4">1</text>
<text x="62.7" y="68.9">1</text>
<text x="70" y="68.9">2VSS_AXG_VAL_SENSE</text>
<text x="89.4" y="67.4">H45</text>
<text x="89.4" y="68.9">K45</text>
<text x="128.5" y="67.4">AM15</text>
<text x="128.5" y="71.9">N50</text>
<text x="89.4" y="77.9">H48</text>
<text x="89.5" y="73.4">F48</text>
<text x="88.6" y="83.9">BA19</text>
<text x="89.4" y="79.4">K48</text>
<text x="128.5" y="80.9">A4</text>
<text x="128.5" y="82.4">C4</text>
<text x="128.5" y="83.9">D3</text>
<text x="46.4" y="84.3" transform="rotate(-90 46.4 84.3)">1</text>
<text x="49.4" y="84.3" transform="rotate(-90 49.4 84.3)">1</text>
<text x="88.6" y="85.3">AV19</text>
<text x="88.6" y="88.3">BB21</text>
<text x="88.6" y="89.9">BB19</text>
<text x="88.6" y="86.9">AT21</text>
<text x="128.5" y="86.9">A58</text>
<text x="128.5" y="88.3">A59</text>
<text x="128.5" y="89.9">C59</text>
<text x="128.5" y="85.3">D1</text>
<text x="46.4" y="91.7" transform="rotate(-90 46.4 91.7)">2</text>
<text x="49.4" y="91.7" transform="rotate(-90 49.4 91.7)">2</text>
<text x="88.5" y="95.8">AU19</text>
<text x="88.6" y="91.4">AY21</text>
<text x="88.6" y="92.8">BA22</text>
<text x="88.6" y="94.4">AY22</text>
<text x="128.5" y="91.4">A61</text>
<text x="128.5" y="95.8">BD61</text>
<text x="128.5" y="92.8">C61</text>
<text x="128.5" y="94.4">D61</text>
<text x="88.5" y="97.4">AU21</text>
<text x="88.5" y="98.8">BD21</text>
<text x="88.5" y="100.3">BD22</text>
<text x="88.5" y="101.9">BD25</text>
<text x="128.5" y="98.8">BE59</text>
<text x="128.5" y="97.4">BE61</text>
<text x="128.5" y="101.9">BG59</text>
<text x="128.5" y="100.3">BG61</text>
<text x="208.3" y="97.8" transform="rotate(-90 208.3 97.8)">1</text>
<text x="211.3" y="97.8" transform="rotate(-90 211.3 97.8)">1</text>
<text x="88.4" y="104.9">BG22</text>
<text x="88.4" y="107.8">BG26</text>
<text x="88.5" y="103.3">BD26</text>
<text x="88.6" y="106.3">BE22</text>
<text x="128.5" y="107.8">BE3</text>
<text x="128.5" y="106.3">BG3</text>
<text x="128.5" y="104.9">BG4</text>
<text x="128.5" y="103.3">BG58</text>
<text x="208.3" y="105.2" transform="rotate(-90 208.3 105.2)">2</text>
<text x="211.3" y="105.2" transform="rotate(-90 211.3 105.2)">2</text>
<text x="88.6" y="109.3">BE26</text>
<text x="88.6" y="112.4">BE24</text>
<text x="88.6" y="110.8">BF23</text>
<text x="128.5" y="112.4">BD1</text>
<text x="128.5" y="110.8">BE1</text>
<text x="128.5" y="109.3">BG1</text>
<text x="209.8" y="144.3" transform="rotate(-90 209.8 144.3)">1</text>
<text x="209.8" y="151.7" transform="rotate(-90 209.8 151.7)">2</text>
</g>
<g font-size="1.4" fill="#004080">
<text x="93.7" y="32.1">CFG[0]</text>
<text x="93.7" y="33.6">CFG[1]</text>
<text x="93.7" y="35.1">CFG[2]</text>
<text x="121.4" y="32.1">RSVD28</text>
<text x="121.4" y="33.6">RSVD29</text>
<text x="93.7" y="36.6">CFG[3]</text>
<text x="93.7" y="38.1">CFG[4]</text>
<text x="93.7" y="39.6">CFG[5]</text>
<text x="93.7" y="41.1">CFG[6]</text>
<text x="121.4" y="38.1">RSVD30</text>
<text x="121.4" y="39.6">RSVD31</text>
<text x="121.4" y="41.1">RSVD32</text>
<text x="93.7" y="42.6">CFG[7]</text>
<text x="93.7" y="44.1">CFG[8]</text>
<text x="93.7" y="45.6">CFG[9]</text>
<text x="93.7" y="47.1">CFG[10]</text>
<text x="121.4" y="42.6">RSVD33</text>
<text x="121.4" y="47.1">RSVD34</text>
<text x="93.7" y="48.6">CFG[11]</text>
<text x="93.7" y="50.1">CFG[12]</text>
<text x="93.7" y="51.6">CFG[13]</text>
<text x="93.7" y="53.1">CFG[14]</text>
<text x="121.4" y="48.6">RSVD35</text>
<text x="121.4" y="50.1">RSVD36</text>
<text x="121.4" y="51.6">RSVD37</text>
<text x="121.4" y="53.1">RSVD38</text>
<text x="93.7" y="54.6">CFG[15]</text>
<text x="93.7" y="56">CFG[16]</text>
<text x="93.7" y="57.6">CFG[17]</text>
<text x="121.4" y="57.6">RSVD39</text>
<text x="121.4" y="59.1">RSVD40</text>
<text x="93.7" y="62.1">VCC_VAL_SENSE</text>
<text x="93.7" y="63.5">VSS_VAL_SENSE</text>
<text x="121.4" y="63.5">RSVD41</text>
<text x="121.4" y="65.1">RSVD42</text>
<text x="93.7" y="68.1">VAXG_VAL_SENSE</text>
<text x="93.7" y="69.6">VSSAXG_VAL_SENSE</text>
<text x="121.4" y="66.5">RSVD43</text>
<text x="121.4" y="68.1">RSVD44</text>
<text x="93.7" y="74">VCC_DIE_SENSE</text>
<text x="121.4" y="72.6">RSVD45</text>
<text x="93.7" y="78.5">RSVD6</text>
<text x="93.7" y="80.1">RSVD7</text>
<text x="118.1" y="83.1">DC_TEST_C4</text>
<text x="118.1" y="81.5">DC_TEST_A4</text>
<text x="93.7" y="84.5">RSVD8</text>
<text x="93.7" y="86">RSVD9</text>
<text x="93.7" y="87.5">RSVD10</text>
<text x="93.7" y="89">RSVD11</text>
<text x="117.4" y="87.5">DC_TEST_A58</text>
<text x="117.4" y="89">DC_TEST_A59</text>
<text x="118.1" y="86">DC_TEST_D1</text>
<text x="118.1" y="84.5">DC_TEST_D3</text>
<text x="93.7" y="90.6">RSVD12</text>
<text x="93.7" y="92">RSVD13</text>
<text x="93.7" y="93.5">RSVD14</text>
<text x="93.7" y="95">RSVD15</text>
<text x="117.3" y="90.6">DC_TEST_C59</text>
<text x="117.3" y="93.5">DC_TEST_C61</text>
<text x="117.3" y="95">DC_TEST_D61</text>
<text x="117.4" y="92">DC_TEST_A61</text>
<text x="93.7" y="96.5">RSVD16</text>
<text x="93.7" y="98">RSVD17</text>
<text x="93.7" y="99.5">RSVD18</text>
<text x="93.7" y="101">RSVD19</text>
<text x="116.3" y="101">DC_TEST_BG61</text>
<text x="116.4" y="96.5">DC_TEST_BD61</text>
<text x="116.5" y="99.5">DC_TEST_BE59</text>
<text x="116.5" y="98">DC_TEST_BE61</text>
<text x="93.7" y="102.5">RSVD20</text>
<text x="93.7" y="104">RSVD21</text>
<text x="93.7" y="105.5">RSVD22</text>
<text x="93.7" y="107">RSVD23</text>
<text x="116.3" y="104">DC_TEST_BG58</text>
<text x="116.3" y="102.5">DC_TEST_BG59</text>
<text x="117.1" y="107">DC_TEST_BG3</text>
<text x="117.1" y="105.5">DC_TEST_BG4</text>
<text x="93.7" y="108.5">RSVD24</text>
<text x="93.7" y="110">RSVD25</text>
<text x="93.7" y="111.5">RSVD26</text>
<text x="93.7" y="113">RSVD27</text>
<text x="117.1" y="110">DC_TEST_BG1</text>
<text x="117.2" y="113">DC_TEST_BD1</text>
<text x="117.3" y="111.5">DC_TEST_BE1</text>
<text x="117.3" y="108.5">DC_TEST_BE3</text>
</g>
<g font-size="1.3" fill="#f00">
<text x="196.6" y="19.2">CFG2</text>
<text x="76.7" y="34.2">CFG2</text>
<text x="76.7" y="31.2">CFG0</text>
<text x="76.7" y="37.2">CFG4</text>
<text x="76.7" y="41.7">CFG7</text>
<text x="76.7" y="40.1">CFG6</text>
<text x="76.7" y="38.7">CFG5</text>
<text x="76.7" y="53.6">CFG15</text>
<text x="76.7" y="52.2">CFG14</text>
<text x="76.7" y="50.6">CFG13</text>
<text x="76.7" y="49.1">CFG12</text>
<text x="198.1" y="53.6">CFG4</text>
<text x="70.7" y="62.6">VSS_VAL_SENSE</text>
<text x="70.7" y="61.1">VCC_VAL_SENSE</text>
<text x="72.3" y="67.1">VCC_AXG_VAL_SENSE</text>
<text x="58.8" y="77.6">+V_DDR_REFA_R</text>
<text x="58.8" y="79.1">+V_DDR_REFB_R</text>
<text x="199.6" y="92.6">CFG6</text>
<text x="199.6" y="95.6">CFG5</text>
<text x="199.6" y="142.1">CFG7</text>
</g>
<g font-size="1.3" fill="#000080">
<text x="209.8" y="23.7">RC78</text>
<text x="92.9" y="25.1">UCPU1E</text>
<text x="209.8" y="25.1">1K_0402_1%~D</text>
<text x="45" y="59.6">RC80</text>
<text x="211.3" y="58.1">RC81</text>
<text x="211.3" y="59.6">1K_0402_1%~D</text>
<text x="43.5" y="65.6">RC79</text>
<text x="52.5" y="61.1">50_0402_1%</text>
<text x="58.5" y="64.1">RC91</text>
<text x="67.5" y="64.1">50_0402_1%</text>
<text x="52.5" y="67.1">50_0402_1%</text>
<text x="64.5" y="70.1">RC90</text>
<text x="72" y="70.1">50_0402_1%</text>
<text x="68.8" y="73.1">PAD~D</text>
<text x="75" y="73.1">T19 @</text>
<text x="68.8" y="83.6">PAD~D</text>
<text x="75" y="83.6">T25 @</text>
<text x="155.9" y="80.6">PAD~D</text>
<text x="36" y="89.6">1K_0402_1%</text>
<text x="39" y="88.1">RC84</text>
<text x="49.5" y="88.1">RC85</text>
<text x="49.5" y="89.6">1K_0402_1%</text>
<text x="68.8" y="85.1">PAD~D</text>
<text x="68.8" y="88.1">PAD~D</text>
<text x="75" y="85.1">T26 @</text>
<text x="75" y="88.1">T28 @</text>
<text x="155.9" y="85.1">PAD~D</text>
<text x="155.9" y="86.6">PAD~D</text>
<text x="68.8" y="92.6">PAD~D</text>
<text x="68.8" y="95.6">PAD~D</text>
<text x="75" y="92.6">T33 @</text>
<text x="75" y="95.6">T35 @</text>
<text x="155.9" y="94.1">PAD~D</text>
<text x="155.9" y="95.6">PAD~D</text>
<text x="196.3" y="101.6">1K_0402_1%~D</text>
<text x="214.3" y="101.6">1K_0402_1%~D</text>
<text x="68.8" y="104.6">PAD~D</text>
<text x="68.8" y="106.1">PAD~D</text>
<text x="75" y="104.6">T42 @</text>
<text x="75" y="106.1">T43 @</text>
<text x="155.9" y="104.6">PAD~D</text>
<text x="155.9" y="103.1">PAD~D</text>
<text x="68.8" y="110.6">PAD~D</text>
<text x="75" y="110.6">T46 @</text>
<text x="155.9" y="112.1">PAD~D</text>
<text x="92.9" y="119.5">SANDY-BRIDGE_BGA1023~D</text>
<text x="212.8" y="148">1K_0402_1%~D</text>
</g>
<g font-size="1.3">
<text x="57" y="31.8">&lt;6&gt;</text>
<text x="63.2" y="31.8">CFG0</text>
<text x="57" y="51.2">&lt;6&gt;</text>
<text x="57" y="49.7">&lt;6&gt;</text>
<text x="57" y="52.7">&lt;6&gt;</text>
<text x="63.2" y="51.2">CFG13</text>
<text x="63.2" y="49.7">CFG12</text>
<text x="63.2" y="52.7">CFG14</text>
<text x="36.3" y="54.8">+VCC_CORE</text>
<text x="49.5" y="59.6">@</text>
<text x="57" y="54.2">&lt;6&gt;</text>
<text x="63.2" y="54.2">CFG15</text>
<text x="203.8" y="59.6">@</text>
<text x="23.1" y="62.3">+VCC_GFXCORE_AXG</text>
<text x="49.5" y="65.6">@</text>
<text x="64.5" y="64.1">@</text>
<text x="66" y="67.1">@</text>
<text x="149.9" y="80.6">@T21</text>
<text x="149.9" y="85.1">@T22</text>
<text x="149.9" y="86.6">@T23</text>
<text x="149.9" y="94.1">@T24</text>
<text x="149.9" y="95.6">@T29</text>
<text x="200.8" y="100.1">@RC87</text>
<text x="212.8" y="100.1">@RC86</text>
<text x="149.9" y="104.6">@T36</text>
<text x="149.9" y="103.1">@T31</text>
<text x="149.9" y="112.1">@T48</text>
<text x="92.9" y="123.1">i5@</text>
<text x="211.3" y="146.5">@RC89</text>
<text x="214.9" y="203.5">Size</text>
<text x="215.2" y="199.1">Title</text>
<text x="219.4" y="203.5">Document Number</text>
<text x="263.8" y="203.5">Rev</text>
<text x="214.6" y="208">Date:</text>
<text x="221.8" y="208">Thursday, July 28, 2011</text>
<text x="244.6" y="208">Sheet</text>
<text x="251.8" y="208">8</text>
<text x="256.3" y="208">of</text>
<text x="260.8" y="208">49</text>
<text x="265.3" y="205">1.0</text>
</g>
<g font-size="1.2">
<text x="125.3" y="202.8">THIS SHEET OF ENGINEERING DRAWING IS THE PROPRIETARY PROPERTY OF COMPAL ELECTRONICS, INC. AND CONTAINS CONFIDENTIAL</text>
<text x="125.3" y="204.2">AND TRADE SECRET INFORMATION. THIS SHEET MAY NOT BE TRANSFERED FROM THE CUSTODY OF THE COMPETENT DIVISION OF R&amp;D</text>
<text x="125.3" y="205.6">DEPARTMENT EXCEPT AS AUTHORIZED BY COMPAL ELECTRONICS, INC. NEITHER THIS SHEET NOR THE INFORMATION IT CONTAINS</text>
<text x="125.3" y="207">MAY BE USED BY OR DISCLOSED TO ANY THIRD PARTY WITHOUT PRIOR WRITTEN CONSENT OF COMPAL ELECTRONICS, INC.</text>
</g>
<g font-size="1.1">
<text x="28.2" y="1.1">5</text>
<text x="81.5" y="1.1">4</text>
<text x="134.9" y="1.1">3</text>
<text x="188.2" y="1.1">2</text>
<text x="241.6" y="1.1">1</text>
<text x=".4" y="28.3">D</text>
<text x="268.6" y="28.3">D</text>
<text x=".4" y="80">C</text>
<text x="268.6" y="80">C</text>
<text x=".4" y="131.7">B</text>
<text x="268.6" y="131.7">B</text>
<text x=".4" y="183.3">A</text>
<text x="268.6" y="183.3">A</text>
<text x="28.2" y="209.4">5</text>
<text x="81.5" y="209.4">4</text>
<text x="134.9" y="209.4">3</text>
<text x="188.2" y="209.4">2</text>
<text x="241.6" y="209.4">1</text>
</g>
</svg>
